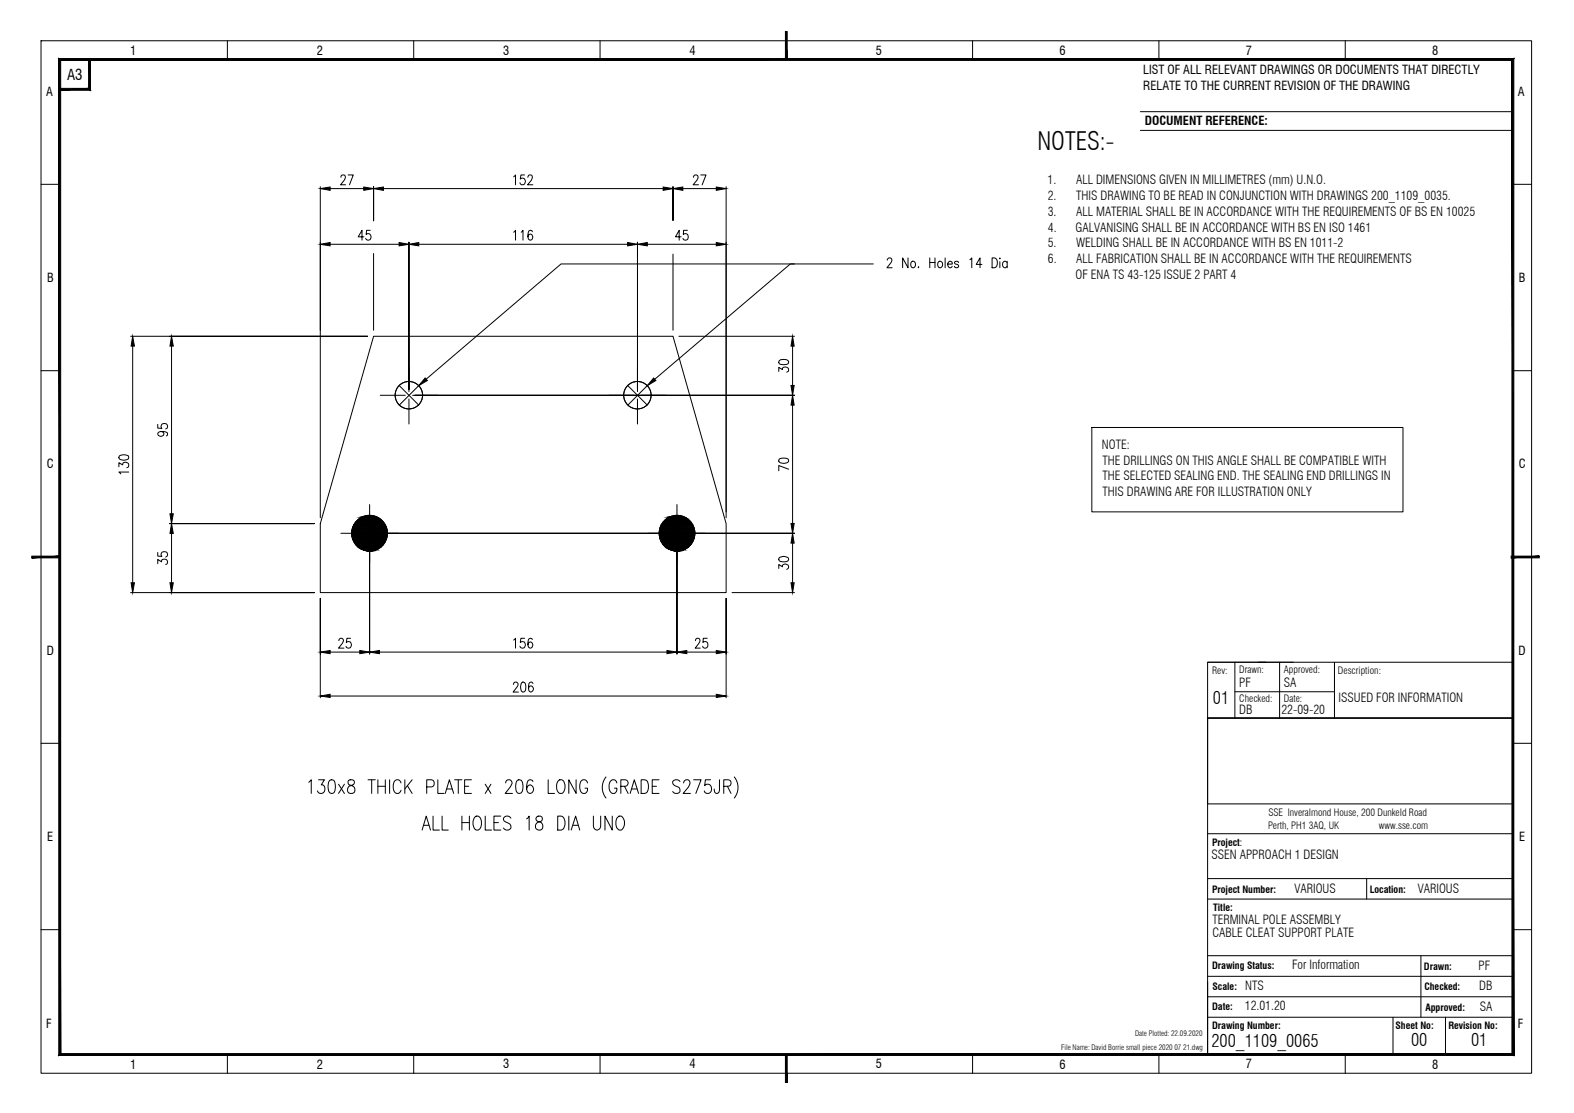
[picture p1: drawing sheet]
<svg xmlns="http://www.w3.org/2000/svg" width="420mm" height="297mm" viewBox="0 0 420 297" stroke-linecap="round" stroke-linejoin="round" font-family="sans-serif">
<!-- layer: Border -->
<g fill="none" stroke="#000" stroke-width=".27">
<path d="M304.4 29.8h99.4M304.4 34.8h99.4M322.4 176.7h81.4M345.2 176.7h-22.8v14.9h81.4h-81.4v89.8h81.4M356.2 176.7v14.9M403.8 213.5v18.1M322.4 222.5h81.4M322.4 234.5h81.4M322.4 239.9h81.4M364.8 234.5v5.4M322.4 255.1h81.4M379.3 255.1v16.4"/>
<path d="M322.4 260.6h81.4M322.4 266h81.4M322.4 271.5h81.4M371.8 271.5v9.9M385.9 271.5v9.9"/>
</g>
<!-- layer: Border Grid -->
<g fill="none" stroke="#000" stroke-width=".27">
<path d="M11 10.9h397.8v275.5h-397.8zM60.7 10.9v5M110.4 10.9v5M160.2 10.9v5M259.6 10.9v5M309.4 10.9v5M359.1 10.9v5M11 49.2h4.9M403.8 49.2h5M11 98.9h4.9M403.8 98.9h5M11 198.4h4.9"/>
<path d="M403.8 198.4h5M11 248.1h4.9M403.8 248.1h5M60.7 281.4v5M110.4 281.4v5M160.2 281.4v5M259.6 281.4v5M309.4 281.4v5M359.1 281.4v5"/>
</g>
<!-- layer: Border -->
<g fill="#000" stroke="#000" stroke-width=".27">
<path d="M15.7 15.6l.5 .5 387.9-.5zM16.2 16.1l387.9-.5-.5 .5zM404.1 15.6l-.5 .5 .5 265.6zM403.6 16.1l.5 265.6-.5-.5zM15.7 281.7h388.4l-.5-.5zM16.2 281.2h387.4l-387.9 .5zM15.7 15.6v266.1l.5-.5zM15.7 15.6l.5 .5v265.1z"/>
<path d="M15.9 23.6v.5l7.8-.5zM15.9 24.1l7.8-.5 .5 .5zM23.7 15.9v7.7l.5 .5zM23.7 15.9h.5v8.2z"/>
</g>
<!-- layer: 0 -->
<g fill="#000" stroke="#000" stroke-width=".27">
<path d="M209.7 8.4v7.5h.4zM209.7 8.4h.4v7.5z"/>
<path d="M8.5 148.9h7.4v-.5zM8.5 148.4h7.4l-7.4 .5z"/>
<path d="M403.4 148.9h7.5v-.5zM403.4 148.4h7.5l-7.5 .5z"/>
<path d="M209.7 281.4v7.5h.4zM209.7 281.4h.4v7.5z"/>
</g>
<path d="M329.6 176.7v14.9M335.9 176.7h2M341.6 176.7v14.9M403.8 176.7v14.9M322.4 191.6h81.4v22.9h-81.4zM329.6 184.6h26.6" fill="none" stroke="#000" stroke-width=".27"/>
<!-- layer: PDF26_Text -->
<g fill="none" stroke="#000" stroke-width=".27">
<path d="M82.4 208.8l.7-.7v3.7M85 208.1h1.6l-.8 1.4a1.11 1.11 0 0 1 .9 1.7 1.11 1.11 0 0 1-2-.1M88 208.3l.7-.2a1.69 1.69 0 0 1 .8 2.1l-.4 1.4-.7 .2a1.69 1.69 0 0 1-.8-2.1l.1-.9zM90.4 209.3l1.5 2.5M91.9 209.3l-1.5 2.5M93 208.3a.82 .82 0 0 0 .3 1.2 1.3 1.3 0 0 1 1.3 .6 1.3 1.3 0 0 1-.2 1.5 1.06 1.06 0 0 1-1.6-.5 1.34 1.34 0 0 1 1.3-1.6 .73 .73 0 0 0 .3-1.2l-.4-.2zM98.2 208.1h2M99.2 208.1v3.7M100.9 208.1v3.7M100.9 209.8h2M102.9 208.1v3.7M104 208.1v3.7"/>
<path d="M107 209a.98 .98 0 0 0-.9-.9 .98 .98 0 0 0-1 .9 2.23 2.23 0 0 0 .7 2.8 1.03 1.03 0 0 0 1.2-.9M108.1 208.1v3.7M108.7 209.7l1.3 2.1M110 208.1l-1.9 2.5M113.9 210h1.3a1 1 0 0 0 .7-.9 1 1 0 0 0-.7-1h-1.3v3.7M115.6 217.8v3.7h1.7M116.9 208.1v3.7h1.7M118 217.8v3.7h1.7M118.9 211.8l1.1-3.7 1.1 3.7M119.3 210.6h1.3M121.4 208.1h1.9M122.3 208.1v3.7"/>
<path d="M123.3 217.8v3.7M123.3 219.5h2M124 209.8h1.1M125.3 217.8v3.7M125.8 208.1h-1.8v3.7h1.8M126.8 218l.3-.2a1.62 1.62 0 0 1 1.4 2.3 1.15 1.15 0 0 1-.4 1.2 1.15 1.15 0 0 1-1.3 0 2.62 2.62 0 0 1 0-3.3zM129.5 217.8v3.7h1.7M129.5 209.3l1.5 2.5M131 209.3l-1.5 2.5M131.9 219.5h1.1M133.7 217.8h-1.8v3.7h1.8M135 209l.1-.6 .4-.3 .9 .2a1.12 1.12 0 0 1-.2 1.7l-1.3 1.8h1.9"/>
<path d="M136.4 218.4a1.05 1.05 0 0 0-1.1-.6 1.05 1.05 0 0 0-.9 .9l.6 .7a1.6 1.6 0 0 1 1.4 1 1.05 1.05 0 0 1-.8 1.1 1.05 1.05 0 0 1-1.2-.5M138.1 208.3l.7-.2a1.69 1.69 0 0 1 .8 2.1l-.1 .9-.3 .5-.7 .2a1.74 1.74 0 0 1-.8-2.1l.1-.9zM140.6 218.5l.7-.7v3.7M142.3 208.6a.81 .81 0 0 0-1.3-.3 3.4 3.4 0 0 0 0 3.3 1.09 1.09 0 0 0 1.4-.8 1.09 1.09 0 0 0-1-1.3l-.4 .2-.4 .9M143.3 218a.7 .7 0 0 0 .2 1.2 1.24 1.24 0 0 1 1.4 .9 1.24 1.24 0 0 1-.6 1.4 1.1 1.1 0 0 1-1.4-.8 1.1 1.1 0 0 1 .9-1.3l.6-.2a.76 .76 0 0 0 .4-.7 .76 .76 0 0 0-.5-.7zM146.3 208.1v3.7h1.7M148.9 217.8h.9a2.21 2.21 0 0 1 0 3.7h-.9zM149.1 208.3l.3-.2a1.21 1.21 0 0 1 1.4 1.4 1.62 1.62 0 0 1-1.4 2.3 2.42 2.42 0 0 1-.3-3.5zM151.8 217.8v3.7M153.8 208.1v3.7l-2-3.7v3.7M156.8 209a.98 .98 0 0 0-.9-.9 .98 .98 0 0 0-1 .9 2.23 2.23 0 0 0 .7 2.8 1.06 1.06 0 0 0 1.2-1.4h-.6M158.4 217.8v2.6a.98 .98 0 0 0 .5 1 .98 .98 0 0 0 1-.1l.4-.9v-2.6"/>
<path d="M161.8 207.4a4.5 4.5 0 0 0 0 5.6M163.4 217.8v3.7l-1.9-3.7v3.7M164.7 209l-.7-.9a1.25 1.25 0 0 0-1.4 1.4 1.62 1.62 0 0 0 1.4 2.3 1.28 1.28 0 0 0 .7-1.4h-.7M164.7 218.4l.6-.6a1.32 1.32 0 0 1 1.4 1.4 2.43 2.43 0 0 1-.9 2.3 1.32 1.32 0 0 1-1.4-1.4zM165.7 209.8h1.2a.88 .88 0 0 0 .8-.8 .88 .88 0 0 0-.8-.9h-1.2v3.7M166.7 209.8l1 2M168.2 211.8l1.1-3.7 1.2 3.7M168.6 210.6h1.4M171.1 208.1h1a2.16 2.16 0 0 1 .7 3.1l-.7 .6h-1zM174.1 209.8h1.1M175.9 208.1h-1.8v3.7h1.8M181.5 208.6a1.05 1.05 0 0 0-1.1-.5 1.05 1.05 0 0 0-.8 .9 1.95 1.95 0 0 0 1.7 1.2 .95 .95 0 0 1-.5 1.6h-.5l-.7-.6"/>
<path d="M182.5 209l.2-.6 .4-.3 .8 .2a1.26 1.26 0 0 1-.1 1.7l-1.4 1.8h1.9M185.2 208.1h1.9l-1.4 3.7M189.7 208.1h-1.4l-.2 1.6a1.06 1.06 0 0 1 1.4-.3 1.06 1.06 0 0 1 .4 1.3 1 1 0 0 1-.8 1.1 1 1 0 0 1-1.1-.7M192.1 208.1l-.2 3.3a.64 .64 0 0 1-.5 .4 .64 .64 0 0 1-.6-.4l-.1-.8M193.2 209.8h1.2a.88 .88 0 0 0 .8-.8 .88 .88 0 0 0-.8-.9h-1.2v3.7M194.2 209.8l.9 2M196 207.4a4.5 4.5 0 0 1 0 5.6M112.7 221.5l1.1-3.7 1.1 3.7M113.1 220.3h1.4M152.5 221.5l1.2-3.7 1.1 3.7M152.9 220.3h1.4"/>
</g>
<!-- layer: PDF26_EL-Steel -->
<path d="M99.7 89.7h79.9l14.2 50v18.5h-108.3v-18.5z" fill="none" stroke="#000" stroke-width=".27"/>
<!-- layer: PDF26_0 -->
<g fill="none" stroke="#000" stroke-width=".27">
<circle cx="109.1" cy="105.5" r="3.7"/>
<circle cx="170.1" cy="105.5" r="3.7"/>
<circle cx="98.6" cy="142.3" r="4.8"/>
<circle cx="180.7" cy="142.3" r="4.8"/>
</g>
<!-- layer: PDF26_Dimensions -->
<g fill="none" stroke="#000" stroke-width=".27">
<path d="M85.5 49.8v88.4M88.1 50.3h9M91 47.3l.1-.4 .3-.2 .7 .2v.8l-1.2 1.6h1.4M92.9 46.7h1.4l-1 2.6M99.7 49.8v9.1v-9.1M102.3 50.3h74.7M137.1 47.2l.5-.5v2.6M140 46.7h-.9l-.2 1.1a.83 .83 0 0 1 1.1 .1 .83 .83 0 0 1 0 1.1 .83 .83 0 0 1-1.1 .1l-.1-.3M140.9 47.3l.4-.6 .6 .1 .2 .4-.3 .9-1 1.2h1.4M179.6 49.8v9v-9M182.3 50.3h8.9M185.1 47.3l.4-.6 .6 .1 .2 .4-.3 .9-1 1.2h1.5"/>
<path d="M187.1 46.7h1.4l-1.1 2.6M193.8 49.8v88.4M88.1 65.2h18.4M97.1 63.2h-1.5l1-1.7v2.6M98.8 61.5h-.9l-.2 1.1a.81 .81 0 0 1 1.1 .1 .81 .81 0 0 1 0 1.1 .81 .81 0 0 1-1.1 0l-.1-.2M99.7 67.6v20.5M109.2 64.6v39.4v-39.4M111.8 65.2h55.7M137.1 62l.5-.5v2.6M139.1 62l.5-.5v2.6M142.1 61.8l-.1-.2-.5-.1a1.66 1.66 0 0 0-.5 2.3l.2 .2a.75 .75 0 0 0 1-.7 .75 .75 0 0 0-1-.7l-.3 .6M170.2 64.6v39.4v-39.4"/>
<path d="M172.8 65.2h18.4M179.6 67.8v20.3M181.8 63.2h-1.5l1-1.7v2.6M183.5 61.5h-1l-.1 1.1a.81 .81 0 0 1 1.1 .1 .81 .81 0 0 1 0 1.1 .81 .81 0 0 1-1.1 0l-.1-.2M212.1 70.4h-62.3l-36 30.8M233.1 70.4h-22.1l-36.2 30.8M236.8 69.4l.2-.3a.64 .64 0 0 1 .9-.2 .64 .64 0 0 1 .1 1l-1.2 1.6h1.4M242.4 68.8v2.7l-1.5-2.7v2.7M243.4 69.9a.59 .59 0 0 1 .9 .2l.1 .6a.71 .71 0 0 1-.8 .8l-.5-.8zM245.1 71.3h.2zM248.2 68.8v2.7M248.2 70.1h1.4"/>
<path d="M249.6 68.8v2.7M250.6 69.9a.64 .64 0 0 1 .9 .2 .83 .83 0 0 1 0 1 .83 .83 0 0 1-.9 .2l-.3-.6zM252.3 68.8v2.7M253 70.5h1.2l-.2-.6a.55 .55 0 0 0-.9 .2 .81 .81 0 0 0 0 .9 .81 .81 0 0 0 .9 .3l.2-.2M255.9 70.1a.61 .61 0 0 0-.6-.4 .61 .61 0 0 0-.5 .4l.1 .3 .9 .3 .1 .4a.58 .58 0 0 1-.6 .4 .58 .58 0 0 1-.5-.4M258.9 69.3l.5-.5v2.7M262.1 70.6h-1.5l1-1.8v2.7M264.8 68.8a1.38 1.38 0 0 1 1.5 .9 1.38 1.38 0 0 1-.5 1.6l-1 .2zM266.9 68.8v.3zM266.9 69.9v1.6M268.8 70.1a.64 .64 0 0 0-.5-.4 .64 .64 0 0 0-.6 .4l-.1 .6a.71 .71 0 0 0 .8 .8l.4-.4M268.8 69.7v1.8"/>
<path d="M34.9 89.7h63.2h-52.8M35.4 92.4v63.1M45.8 92.4v44.7M181.2 89.7h30.9M207.9 99.1v-1.1l1 .6a.81 .81 0 0 1 1-.6 .81 .81 0 0 1 .5 1.1l-.4 .2M208 96.3a1.88 1.88 0 0 1 2.5 .2v.2a1.27 1.27 0 0 1-1.5 .6l-1-.2zM211.6 92.4v10.5M42.1 113.2v1.1h1.1a.82 .82 0 0 1 .1-1.1 .82 .82 0 0 1 1.1 0 .82 .82 0 0 1 .1 1.1l-.3 .2M43 115.1a.66 .66 0 0 1 .6 .4 .66 .66 0 0 1 0 .7 .79 .79 0 0 1-1 .2 .79 .79 0 0 1-.4-1 1.95 1.95 0 0 1 2.5 .3l-.1 .5-.2 .1M211.6 108.1v31.6M212.1 105.5h-101.3h101.3M31.7 124.6v-1.1l1.1 .6a.77 .77 0 0 1 1.1-.6 .77 .77 0 0 1 0 1.3"/>
<path d="M31.9 121.7a2.55 2.55 0 0 1 2.4 0l.1 .5a1.54 1.54 0 0 1-2.2 .5l-.5-.5zM34.4 126h-2.7l.5 .5M45.3 139.7h38.6h-38.6M208 122.5l1-.2a1.12 1.12 0 0 1 1.5 .8 1.72 1.72 0 0 1-2.6 0zM210.5 125.2l-2.6-1v1.4M34.9 158.2h49h-38.6M42.1 150.5v-1.2l1 .6a.79 .79 0 0 1 1.2-.6 .79 .79 0 0 1-.1 1.4M42.1 147.4v1l1.1 .1a.81 .81 0 0 1 .7-1.3 .81 .81 0 0 1 .6 1.3l-.3 .2M45.8 142.4v13.1M195.4 158.2h16.7M207.9 151.7v-1l1 .6a.78 .78 0 0 1 1.1-.7 .78 .78 0 0 1 .2 1.2l-.2 .1M208 148.8a1.82 1.82 0 0 1 2.5 .3v.2a1.22 1.22 0 0 1-1.5 .6l-1-.3z"/>
<path d="M211.6 144.9v10.6M212.1 142.3h-111.9h111.9M85.5 174.5v-14.8v26.5M88.1 174h7.9M90.5 171l.4-.7h.4l.3 .3a.86 .86 0 0 1-.2 1.1l-1 1.3h1.4M93.6 170.3h-1l-.2 1.2a.83 .83 0 0 1 1.2 0 .83 .83 0 0 1 0 1.2 .83 .83 0 0 1-1.2 0v-.2M98.7 174.5v-30.6v30.6M101.3 174h76.7M137.1 170.8l.5-.5v2.7M140 170.3h-.9l-.2 1.2a.83 .83 0 0 1 1.1 0 .83 .83 0 0 1 0 1.2 .83 .83 0 0 1-1.1 0l-.1-.2M142.1 170.7l-.1-.2-.5-.2a1.56 1.56 0 0 0-.5 2.3l.2 .2a.75 .75 0 0 0 1-.7 .75 .75 0 0 0-1-.6l-.3 .6M180.7 174.5v-30.6v30.6"/>
<path d="M183.3 174h7.9M185.7 171l.3-.7h.5l.3 .5-.3 .9-.9 1.3h1.3M188.8 170.3h-1.1l-.1 1.2a.81 .81 0 0 1 1.2 0 .81 .81 0 0 1 0 1.1 .81 .81 0 0 1-1.2 .1v-.2M193.8 174.5v-14.8v26.5M88.1 185.8h103.1M137.1 182.7v-.4a.65 .65 0 0 1 .9-.1 .65 .65 0 0 1 .2 .8l-1.2 1.7h1.4M139.3 182.2l.4-.2a1.7 1.7 0 0 1 0 2.7h-.1a1.97 1.97 0 0 1-.3-2.5zM142.3 182.4l-.6-.4a1.4 1.4 0 0 0-.6 1.8l.1 .5a.74 .74 0 0 0 1.1 0 .74 .74 0 0 0-.2-1.1l-.3-.2a.64 .64 0 0 0-.7 .8"/>
</g>
<g fill="#000" stroke="#000" stroke-width=".27">
<path d="M85.5 50.3l2.6-.4v.9zM97.1 49.9l2.6 .4-2.6 .5zM99.7 50.3l2.6-.4v.9zM177 49.9l2.6 .4-2.6 .5zM179.6 50.3l2.7-.4v.9zM191.2 49.9l2.6 .4-2.6 .5zM85.5 65.2l2.6-.5v.9zM106.5 64.7l2.7 .5-2.7 .4zM109.2 65.2l2.6-.5v.9zM167.5 64.7l2.7 .5-2.7 .4zM170.2 65.2l2.6-.5v.9zM191.2 64.7l2.6 .5-2.6 .4z"/>
<path d="M35.4 89.7l.5 2.7h-.9zM45.8 89.7l.5 2.7h-.9zM211.6 89.7l.4 2.7h-.9zM113.5 100.9l.6 .7-2.3 1.3zM174.5 100.9l.6 .7-2.3 1.3zM211.6 105.5l.4 2.6h-.9zM211.1 102.9h.9l-.4 2.6zM45.4 137.1h.9l-.5 2.6zM211.1 139.7h.9l-.4 2.6zM35 155.5h.9l-.5 2.7zM45.4 155.5h.9l-.5 2.7zM45.8 139.7l.5 2.7h-.9z"/>
<path d="M211.1 155.5h.9l-.4 2.7zM211.6 142.3l.4 2.6h-.9zM85.5 174l2.6-.4v.9zM96 173.6l2.7 .4-2.7 .5zM98.7 174l2.6-.4v.9zM178 173.6l2.7 .4-2.7 .5zM180.7 174l2.6-.4v.9zM191.2 173.6l2.6 .4-2.6 .5zM85.5 185.8l2.6-.5v.8zM191.2 185.3l2.6 .5-2.6 .3z"/>
</g>
<!-- layer: PDF26_EL-Holes -->
<g fill="none" stroke="#000" stroke-width=".27">
<path d="M109.2 97.9v6.6M170.2 97.9v6.6M101.5 105.5h6.7M106.6 102.9l5.2 5.2M109.2 106.5v6.7M110.1 105.5h6.7M111.8 102.9l-5.2 5.2M162.5 105.5h6.7M167.6 102.9l5.2 5.2M170.2 106.5v6.7M171.1 105.5h6.7M172.8 102.9l-5.2 5.2"/>
<path d="M98.7 134.7v6.7M180.7 134.7v6.7M91 142.3h6.7M98.7 143.3v6.7M99.6 142.3h6.7M173 142.3h6.7M180.7 143.3v6.7M181.6 142.3h6.7"/>
<circle cx="109.1" cy="105.5" r="3.7"/>
<circle cx="170.1" cy="105.5" r="3.7"/>
<circle cx="98.6" cy="142.3" r="4.8"/>
<circle cx="180.7" cy="142.3" r="4.8"/>
</g>
<g fill="#000" stroke="#000" stroke-width=".27">
<path d="M97.8 137.7l.9 .2v-.2zM97.1 137.9l.7-.2 .9 .2z"/>
<path d="M97.1 137.9l1.6 .3v-.3zM96.3 138.2l.8-.3 1.6 .3z"/>
<path d="M96.3 138.2l2.4 .5v-.5zM95.6 138.7l.7-.5 2.4 .5z"/>
<path d="M95.6 138.7l3.1 .6v-.6zM95.6 138.7l3.1 .6h-3.7z"/>
<path d="M95 139.3l3.7 .7v-.7zM95 139.3l3.7 .7h-4.1z"/>
<path d="M94.6 140l4.1 .7v-.7zM94.6 140l4.1 .7h-4.5z"/>
<path d="M98.7 137.6l.8 .1zM97.8 137.7l.9-.1z"/>
<path d="M98.7 137.7l1.6 .2zM98.7 137.7l1.6 .2h-1.6z"/>
<path d="M98.7 137.9l2.3 .3-.7-.3zM98.7 137.9l2.3 .3h-2.3z"/>
<path d="M98.7 138.2l3 .5-.7-.5zM98.7 138.2l3 .5h-3z"/>
<path d="M98.7 138.7l3.6 .6-.6-.6zM98.7 138.7l3.6 .6h-3.6z"/>
<path d="M98.7 139.3l4 .7-.4-.7zM98.7 139.3l4 .7h-4z"/>
<path d="M98.7 140l4.4 .7-.4-.7zM98.7 140l4.4 .7h-4.4z"/>
<path d="M179.9 137.7l.8 .2v-.2zM179.1 137.9l.8-.2 .8 .2z"/>
<path d="M179.1 137.9l1.6 .3v-.3zM178.3 138.2l.8-.3 1.6 .3z"/>
<path d="M178.3 138.2l2.4 .5v-.5zM177.7 138.7l.6-.5 2.4 .5z"/>
<path d="M177.7 138.7l3 .6v-.6zM177.7 138.7l3 .6h-3.6z"/>
<path d="M177.1 139.3l3.6 .7v-.7zM177.1 139.3l3.6 .7h-4.1z"/>
<path d="M176.6 140l4.1 .7v-.7zM176.6 140l4.1 .7h-4.4z"/>
<path d="M180.7 137.6l.8 .1zM179.9 137.7l.8-.1z"/>
<path d="M180.7 137.7l1.6 .2zM180.7 137.7l1.6 .2h-1.6z"/>
<path d="M180.7 137.9l2.4 .3-.8-.3zM180.7 137.9l2.4 .3h-2.4z"/>
<path d="M180.7 138.2l3.1 .5-.7-.5zM180.7 138.2l3.1 .5h-3.1z"/>
<path d="M180.7 138.7l3.6 .6-.5-.6zM180.7 138.7l3.6 .6h-3.6z"/>
<path d="M180.7 139.3l4.1 .7-.5-.7zM180.7 139.3l4.1 .7h-4.1z"/>
<path d="M180.7 140l4.4 .7-.3-.7zM180.7 140l4.4 .7h-4.4z"/>
<path d="M97.8 147l.9 .1zM98.7 147h.8z"/>
<path d="M94.2 140.7l4.5 .8v-.8zM94.2 140.7l4.5 .8h-4.7z"/>
<path d="M94 141.5l4.7 .8v-.8zM94 141.5l4.7 .8h-4.8z"/>
<path d="M93.9 142.3l4.8 .9v-.9zM93.9 142.3l4.8 .9h-4.7z"/>
<path d="M94 143.2l4.7 .8v-.8zM94 143.2l4.7 .8h-4.5z"/>
<path d="M94.2 144l4.5 .7v-.7zM94.2 144l4.5 .7h-4.1z"/>
<path d="M94.6 144.7l4.1 .7v-.7zM94.6 144.7l4.1 .7h-3.7z"/>
<path d="M95 145.4l3.7 .6v-.6zM95 145.4l3.7 .6h-3.1z"/>
<path d="M95.6 146l3.1 .4v-.4zM95.6 146l3.1 .4h-2.4z"/>
<path d="M96.3 146.4l2.4 .4v-.4zM96.3 146.4l2.4 .4h-1.6z"/>
<path d="M97.1 146.8l1.6 .2v-.2zM97.1 146.8l1.6 .2z"/>
<path d="M98.7 146.8l.8 .2 .8-.2zM98.7 146.8l.8 .2h-.8z"/>
<path d="M98.7 146.4l1.6 .4 .7-.4zM98.7 146.4l1.6 .4h-1.6z"/>
<path d="M98.7 146l2.3 .4 .7-.4zM98.7 146l2.3 .4h-2.3z"/>
<path d="M98.7 145.4l3 .6 .6-.6zM98.7 145.4l3 .6h-3z"/>
<path d="M98.7 144.7l3.6 .7 .4-.7zM98.7 144.7l3.6 .7h-3.6z"/>
<path d="M98.7 140.7l4.6 .8-.2-.8zM98.7 140.7l4.6 .8h-4.6z"/>
<path d="M98.7 144l4 .7 .4-.7zM98.7 144l4 .7h-4z"/>
<path d="M98.7 141.5l4.7 .8-.1-.8zM98.7 141.5l4.7 .8h-4.7z"/>
<path d="M98.7 143.2l4.4 .8 .2-.8zM98.7 143.2l4.4 .8h-4.4z"/>
<path d="M98.7 142.3l4.6 .9 .1-.9zM98.7 142.3l4.6 .9h-4.6z"/>
<path d="M179.9 147l.8 .1zM180.7 147h.8z"/>
<path d="M176.3 140.7l4.4 .8v-.8zM176.3 140.7l4.4 .8h-4.6z"/>
<path d="M176.1 141.5l4.6 .8v-.8zM176.1 141.5l4.6 .8h-4.7z"/>
<path d="M176 142.3l4.7 .9v-.9zM176 142.3l4.7 .9h-4.6z"/>
<path d="M176.1 143.2l4.6 .8v-.8zM176.1 143.2l4.6 .8h-4.4z"/>
<path d="M176.3 144l4.4 .7v-.7zM176.3 144l4.4 .7h-4.1z"/>
<path d="M176.6 144.7l4.1 .7v-.7zM176.6 144.7l4.1 .7h-3.6z"/>
<path d="M177.1 145.4l3.6 .6v-.6zM177.1 145.4l3.6 .6h-3z"/>
<path d="M177.7 146l3 .4v-.4zM177.7 146l3 .4h-2.4z"/>
<path d="M178.3 146.4l2.4 .4v-.4zM178.3 146.4l2.4 .4h-1.6z"/>
<path d="M179.1 146.8l1.6 .2v-.2zM179.1 146.8l1.6 .2z"/>
<path d="M180.7 146.8l.8 .2 .8-.2zM180.7 146.8l.8 .2h-.8z"/>
<path d="M180.7 146.4l1.6 .4 .8-.4zM180.7 146.4l1.6 .4h-1.6z"/>
<path d="M180.7 146l2.4 .4 .7-.4zM180.7 146l2.4 .4h-2.4z"/>
<path d="M180.7 145.4l3.1 .6 .5-.6zM180.7 145.4l3.1 .6h-3.1z"/>
<path d="M180.7 144.7l3.6 .7 .5-.7zM180.7 144.7l3.6 .7h-3.6z"/>
<path d="M180.7 140.7l4.7 .8-.3-.8zM180.7 140.7l4.7 .8h-4.7z"/>
<path d="M180.7 144l4.1 .7 .3-.7zM180.7 144l4.1 .7h-4.1z"/>
<path d="M180.7 141.5l4.7 .8v-.8zM180.7 141.5l4.7 .8h-4.7z"/>
<path d="M180.7 143.2l4.4 .8 .3-.8zM180.7 143.2l4.4 .8h-4.4z"/>
<path d="M180.7 142.3l4.7 .9v-.9zM180.7 142.3l4.7 .9h-4.7z"/>
</g>
<!-- layer: PDF20_Dimensions -->
<path d="M291.5 114.1h83v22.5h-83z" fill="none" stroke="#000" stroke-width=".27"/>
<text font-size="6.7" x="276.9" y="40">NOTES:-</text>
<g font-size="4.7">
<text x="323.8" y="187.9">01</text>
<text x="323.4" y="279.4">200_1109_0065</text>
<text x="376.7" y="279.2">00</text>
<text x="392.7" y="279.2">01</text>
</g>
<text font-size="4" x="17.9" y="21.3">A3</text>
<g font-size="3.3">
<text x="34.7" y="14.6">1</text>
<text x="84.6" y="14.6">2</text>
<text x="134.3" y="14.6">3</text>
<text x="184.1" y="14.6">4</text>
<text x="233.8" y="14.6">5</text>
<text x="282.9" y="14.6">6</text>
<text x="332.6" y="14.6">7</text>
<text x="382.3" y="14.6">8</text>
<text x="305.2" y="19.8">LIST OF ALL RELEVANT DRAWINGS OR DOCUMENTS THAT DIRECTLY</text>
<text x="305.2" y="24">RELATE TO THE CURRENT REVISION OF THE DRAWING</text>
<text x="12.3" y="25.6">A</text>
<text x="405.2" y="25.6">A</text>
<text x="305.6" y="33.5">DOCUMENT REFERENCE:</text>
<text x="279.6" y="49.2">1.</text>
<text x="279.7" y="53.4">2.</text>
<text x="287.3" y="49.2">ALL DIMENSIONS GIVEN IN MILLIMETRES (mm) U.N.O.</text>
<text x="287.3" y="53.4">THIS DRAWING TO BE READ IN CONJUNCTION WITH DRAWINGS 200_1109_0035.</text>
<text x="279.7" y="57.6">3.</text>
<text x="287.3" y="57.6">ALL MATERIAL SHALL BE IN ACCORDANCE WITH THE REQUIREMENTS OF BS EN 10025</text>
<text x="279.7" y="61.8">4.</text>
<text x="287.1" y="61.8">GALVANISING SHALL BE IN ACCORDANCE WITH BS EN ISO 1461</text>
<text x="279.7" y="66">5.</text>
<text x="279.7" y="70.2">6.</text>
<text x="287.3" y="66">WELDING SHALL BE IN ACCORDANCE WITH BS EN 1011-2</text>
<text x="287.3" y="70.2">ALL FABRICATION SHALL BE IN ACCORDANCE WITH THE REQUIREMENTS</text>
<text x="12.6" y="75.3">B</text>
<text x="287.1" y="74.4">OF ENA TS 43-125 ISSUE 2 PART 4</text>
<text x="405.4" y="75.3">B</text>
<text x="294.2" y="119.8">NOTE:</text>
<text x="12.5" y="125">C</text>
<text x="294.3" y="124">THE DRILLINGS ON THIS ANGLE SHALL BE COMPATIBLE WITH</text>
<text x="405.4" y="125">C</text>
<text x="294.3" y="128.2">THE SELECTED SEALING END. THE SEALING END DRILLINGS IN</text>
<text x="294.3" y="132.4">THIS DRAWING ARE FOR ILLUSTRATION ONLY</text>
<text x="12.5" y="174.8">D</text>
<text x="405.4" y="174.8">D</text>
<text x="330.8" y="183.5">PF</text>
<text x="342.7" y="183.4">SA</text>
<text x="330.8" y="190.6">DB</text>
<text x="342" y="190.6">22-09-20</text>
<text x="357.3" y="187.4">ISSUED FOR INFORMATION</text>
<text x="12.6" y="224.5">E</text>
<text x="405.5" y="224.5">E</text>
<text x="323.4" y="229.2">SSEN APPROACH 1 DESIGN</text>
<text x="345.6" y="238.3">VARIOUS</text>
<text x="378.4" y="238.3">VARIOUS</text>
<text x="323.6" y="246.7">TERMINAL POLE ASSEMBLY</text>
<text x="323.6" y="250">CABLE CLEAT SUPPORT PLATE</text>
<text x="344.9" y="258.7">For Information</text>
<text x="394.7" y="258.8">PF</text>
<text x="332.3" y="269.7">12.01.20</text>
<text x="332.4" y="264.2">NTS</text>
<text x="394.8" y="264.3">DB</text>
<text x="395" y="269.7">SA</text>
<text x="12.3" y="274.2">F</text>
<text x="405.2" y="274.2">F</text>
<text x="34.7" y="285.2">1</text>
<text x="84.6" y="285.2">2</text>
<text x="134.3" y="285.2">3</text>
<text x="184.1" y="285.2">4</text>
<text x="233.8" y="285.2">5</text>
<text x="282.9" y="285.2">6</text>
<text x="332.6" y="285.2">7</text>
<text x="382.3" y="285.2">8</text>
</g>
<g font-size="2.7">
<text x="323.6" y="180">Rev:</text>
<text x="330.8" y="179.6">Drawn:</text>
<text x="342.7" y="179.6">Approved:</text>
<text x="357.2" y="180">Description:</text>
<text x="330.8" y="187.5">Checked:</text>
<text x="342.7" y="187.5">Date:</text>
<text x="338.5" y="221.1">Perth, PH1 3AQ, UK</text>
<text x="338.6" y="217.8">SSE Inveralmond House, 200 Dunkeld Road</text>
<text x="368.1" y="221.1">www.sse.com</text>
</g>
<g font-size="2.6">
<text x="323.5" y="225.8">Project:</text>
<text x="323.5" y="238.3">Project Number:</text>
<text x="365.6" y="238.3">Location:</text>
<text x="323.8" y="243.1">Title:</text>
<text x="323.5" y="258.7">Drawing Status:</text>
<text x="380.1" y="258.8">Drawn:</text>
<text x="323.5" y="269.6">Date:</text>
<text x="323.7" y="264.2">Scale:</text>
<text x="380.2" y="264.3">Checked:</text>
<text x="380.5" y="269.7">Approved:</text>
<text x="323.5" y="274.5">Drawing Number:</text>
<text x="372.5" y="274.5">Sheet No:</text>
<text x="386.6" y="274.5">Revision No:</text>
</g>
<g font-size="2">
<text x="283.2" y="280.1">File Name: David Borrie small piece 2020 07 21.dwg</text>
<text x="303" y="276.6">Date Plotted: 22.09.2020</text>
</g>
</svg>
